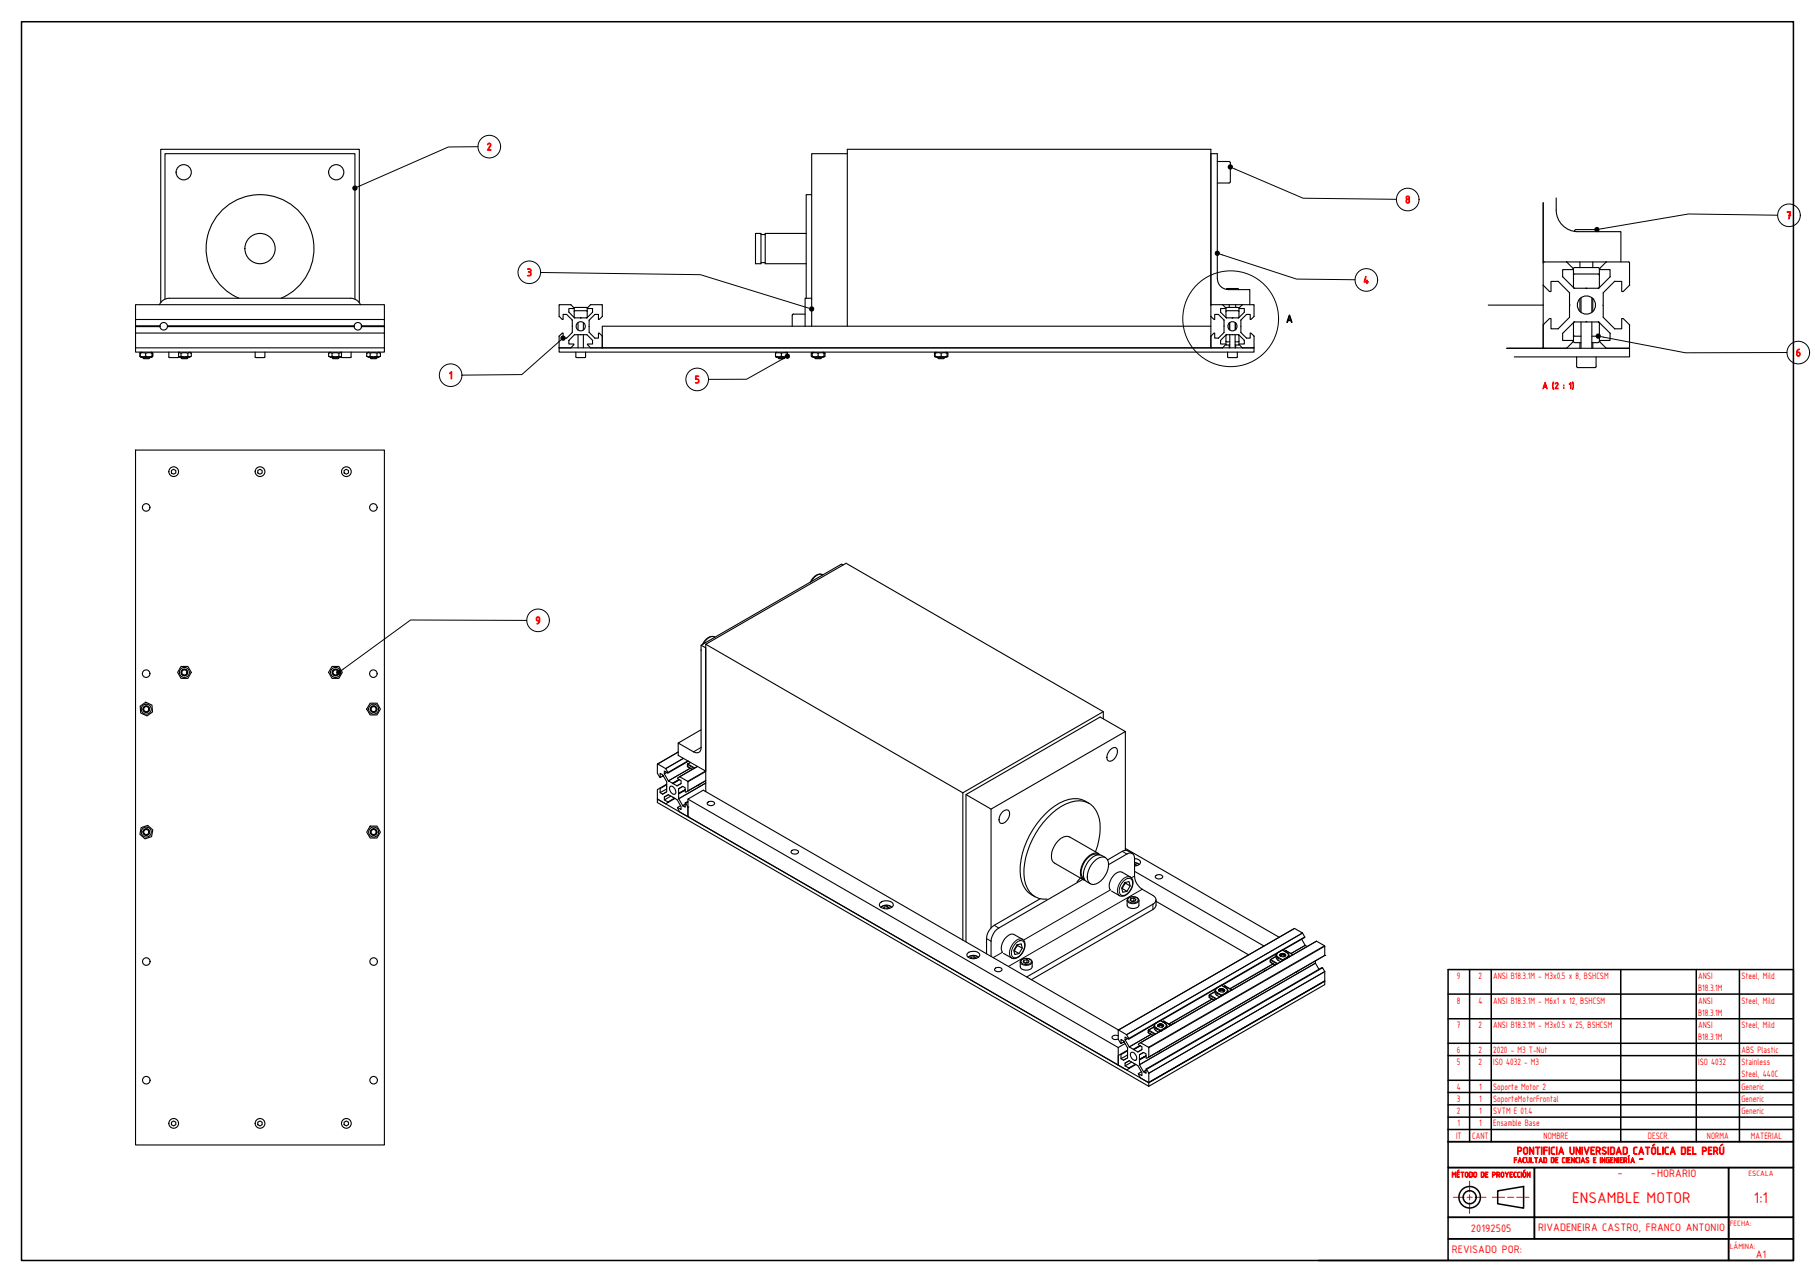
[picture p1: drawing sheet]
<svg xmlns="http://www.w3.org/2000/svg" width="841mm" height="594mm" viewBox="0 0 841 594" stroke-linecap="round" stroke-linejoin="round" font-family="sans-serif">
<!-- layer: Visible (ISO) -->
<g fill="none" stroke="#000" stroke-width=".51">
<path d="M393 71h-17v80M564 75h5h1v9l-6 1M376 90h-2v48M721 92v5a10 10 0 0 0 10 10M350 108h3v14h-3zM353 109h2M374 108h-19v14h19M730 107v-1h10l1 1M731 107h20v14M76 139v-68h88v68M111 138a25 25 0 0 1-10-38 25 25 0 0 1 39 0 25 25 0 0 1-10 38M353 122h2"/>
<path d="M376 138h-3v13M564 129v-58h-3v70h20v6M564 129a5 5 0 0 0 5 5M568 134h1h5M569 134h10v7M715 132h.1M715 132l3 3h1v-5h3l5 6M715 121v1M726 121l3 3v1h-5v3l5 6M727 136v11M729 127h1h11M729 127v6"/>
<path d="M729 134h1M729 134h12M732 121v3M732 138v6M733 138v7M735 134h.1M738 138v7M738 121v3M738 138v6M741 134h.1M741 133h.1M741 124h-12v3"/>
<path d="M741 124v9M744 121l-3 3v1h5v3M746 128l-5 6M748 130l-5 6v11M748 130h3v5h1l3-3v-11h-40v-27v47M748 130h.1M755 132h.1M63 141h115v7h-115zM63 154h115v7M63 148v3M63 154h.1M63 154v7"/>
<path d="M74 151h.1M74 151h-11v3M74 151h-11M74 151a1.7 1.7 0 0 0 2 2 1.7 1.7 0 0 0 2-2M74 140v-71h92v71M78 151a1.7 1.7 0 0 0-2-2 1.7 1.7 0 0 0-2 2M78 151h.1M78 151h86M164 151h.1M164 151a1.7 1.7 0 0 0 2 2 1.7 1.7 0 0 0 2-2M167 141a5 5 0 0 0-5-3h-84a5 5 0 0 0-4 3M167 151v1"/>
<path d="M168 151a1.7 1.7 0 0 0-2-2 1.7 1.7 0 0 0-2 2M168 151h.1M168 151h10v3M168 151h10M178 148v3M259 141h6l1 2h-2v2M259 141v6l2 1v-2h2M262 146h1M263 157h-2v-3l-2 2v5M263 157h-1M263 146l2 2M264 145h.1"/>
<path d="M264 158v1h2l-1 2h-6M264 158h.1M264 145l2 2M265 148h.1M265 148v6M265 154l-2 3M265 154h.1M266 143v4M266 144h6M266 147h.1M266 155l-2 3M266 147h6"/>
<path d="M266 155h.1M266 155h6M266 142h6M266 143h.1M268 150v3M268 155v6M269 147h.1M270 150v3M270 155v6M272 143v1M272 147h.1M272 155h.1"/>
<path d="M272 155l3 3M272 144v3M273 154h.1M273 148v6M273 148h.1M273 154l3 3M274 141l-2 2h3v2M274 141h5M274 141h.1M275 158h.1M275 158v1h-3l2 2M275 145l-3 2"/>
<path d="M275 145h.1M276 157h.1M276 146l-3 2M276 146h.1M276 146h1v2l2-1M279 141h.1M279 156h.1M279 147h.1M279 151h282v10h-282zM279 156l-2-2v3h-1M279 141v6M279 156v5"/>
<path d="M373 146h-6v5M393 151v-82h168v82M561 141h.1M564 146h1M565 157h-2v-3l-2 2v5M565 146h-2v2l-2-1M565 157h-1M565 146l2 2M566 158v1h2l-1 2h-6M566 145l2 2M566 145h.1M566 158h.1"/>
<path d="M566 141l2 2h-2v2M567 148h.1M567 154h.1M567 148v6M567 154l-2 3M568 143v4M568 155v5M568 144h6M568 147h.1M568 158h2M568 160h2M568 155h.1"/>
<path d="M568 155l-2 3M568 147h6M568 142h6M568 143h.1M570 141v1M570 150v3M570 160v1M570 155v6M571 147h.1M572 150v3M572 155v6M573 141v1"/>
<path d="M573 150v3M573 160v1M574 143h.1M574 147h.1M574 155h.1M574 155h-6M574 155l3 3M574 158h-2M574 160h-2M574 143v4M574 155v5M575 154h.1"/>
<path d="M575 148v6M575 154l3 3M575 148h.1M576 141l-2 2h3v2M577 158h.1M577 145h.1M577 158v1h-3l2 2M577 145l-3 2M578 146l-3 2M578 157h.1M578 146h.1M578 146h1v2l2-1"/>
<path d="M581 156h.1M581 147h.1M581 156v5h-5M581 156l-2-2v3h-1M690 141h25M715 141v20h-17h57v4h-53M727 147l-5 5h-3v-4h-1l-3 2v11M729 155l4 1M729 155v4h4M729 149v6M729 149l-5 5v4h5l-3 3h-10M729 149h12"/>
<path d="M730 149h-1M732 159v2M733 149v12M738 149v12M738 159v2M741 149h.1M741 149l5 6M741 149v1M741 155l-3 1M741 158l-3 1M741 150v8M743 147l5 5"/>
<path d="M748 152h.1M755 151v10h-11l-3-3h5v-3M755 151l-3-3h-1v4h-3M63 161h115v2h-115zM65 165h.1M65 164v1M65 163l6 1M65 165h6M65 163v2M66 163h-1M66 166h1h2M66 166h3"/>
<path d="M68 164v1M70 163h1M70 164v1M71 165h.1M71 163h.1M71 163v1M71 164v1h-6M71 164v1M78 163v3M78 166h4M83 165l-1 1M83 163v3h5l1-1v-1"/>
<path d="M83 163l6 1M84 164v1M84 166h3M87 164v1M88 163l1 1M89 165h-6M118 163v3M118 166h4M123 165l-1 1M123 163v2M152 165h6M152 165l1 1 5-1"/>
<path d="M152 164v1M153 163l-1 1M154 164v1M154 166h3M157 164v1M158 163l-6 1M158 163v2M158 165v1M158 166h4M163 163l-1 3M170 165h6M170 164h6"/>
<path d="M170 165l1 1h4l1-1M170 164v1M171 163l-1 1M172 164v1M172 166h2h1M172 166h3M175 164v1M175 163l1 1M176 164v1M259 161h322v2h-322zM267 163v3M267 166h4"/>
<path d="M271 163v3M274 161h.1M274 161h5M279 161h.1M359 165h6M359 164h3M360 163h-1l1 3 5-1v-2h-1M361 166h2h1M361 166h3M362 164h3M362 164v1M376 165h6"/>
<path d="M376 164h3M376 163v2l1 1 5-1M376 163v2M377 163h-1M378 166h2h1M378 166h3M379 164h3M379 164v1M381 163h1M382 165h.1M382 163v2M382 163v1"/>
<path d="M382 164h.1M382 164v1M433 164v1M433 163v1h6M433 165h6M433 165h.1M433 163v2M434 163h-1M435 166h2h1M435 166h3M436 164v1M438 163h1"/>
<path d="M439 163v2M439 163v1M439 165h.1M569 163v3M569 166h4M573 163v3M576 161h.1M731 165v5M731 170h8M740 165v5h-1M63 209h115v322h-115zM79 218l1-1 1 1v1l-1 1-1-1z"/>
<path d="M119 218l1-1 1 1v1l-1 1-1-1zM159 218l1-1 1 1v1l-1 1-1-1zM381 266a4 4 0 0 0-5 4M391 262l-1-1-65 38v47a2.1 2.1 0 0 1-1 3 2.1 2.1 0 0 1-3-1l-7-4 11-6M325 299l2 1v57l-13-7v-6M327 299v68M331 295a4 4 0 0 0-5 4M84 309h3l2 3-2 2h-3l-2-2zM154 309h3l2 3-2 2h-3l-2-2zM325 301h.1M65 327l3-2 2 2 1 3-3 2-3-2zM172 326h3l1 3-1 2h-3l-2-2z"/>
<path d="M511 333v-3l-119-69-65 38 119 68v69M511 330l-65 37M521 339v55M307 360h-1v-2l1 1a7 7 0 0 1 2 6v2l-2 1-1-1M308 359l2 3 2 1 3-2M308 359h.1M308 356l-3-2v4l1 2M308 356h.1M309 358l-1-1v2M314 348l-9 6M315 360l4 2v5l8-5M319 355l2 2"/>
<path d="M319 353l-10 5-1-2M319 353l-10 5M320 353l-1 1v1M323 355l-9 6 2 1v1l-2 1-2-1 3-2M515 347a1.8 1.8 0 0 1 3 0 4 4 0 0 1-5 5v-2zM305 370l3 2h1M305 370l227 132M305 370v2l227 131v-1l82-47M306 365v2l3-1M309 363l-4 3v4M309 364l-3 1M311 364a2.3 2.3 0 0 1 2 2 2.3 2.3 0 0 1 0 2l-2-1-1-2z"/>
<path d="M311 369l-3 2v-2l2-1 2 1a7 7 0 0 1 4 5v1l-2-1M312 363h.1M313 370l-4 2-1-1M313 370l-4 2M315 361l-3 2M316 373h.1M317 366l-3 2v2l2 3M317 366l-3 2v-2l2-2 1 1v2h2M317 372v2l-1-1M318 372l1 2v4l-4-2-1-2 1-1M319 370v8l199 116v-9l-199-115 7-4 192 111M319 371l-2 1h2"/>
<path d="M324 363l-1 1M327 367h.1M328 372l2-1 1 1a1.6 1.6 0 0 1-2 1 1.6 1.6 0 0 1-1-1zM448 368v68M459 375l62-36-11-7-62 36 11 7v55M465 376a1.7 1.7 0 0 1 2-1 1.7 1.7 0 0 1 1 3l-2 2-2 2a3 3 0 0 1 1-6zM505 372a13 13 0 0 0-16 2 38 38 0 0 0-16 32 11 11 0 0 0 7 10M65 384l3-2 3 3-1 3-3 1-2-2zM172 383h3l1 3-1 2h-3l-2-2zM367 394h1h2a1.6 1.6 0 0 1-2 2 1.6 1.6 0 0 1-1-2zM507 399l1-1a3 3 0 0 1 4-1 3 3 0 0 1 2 4 9 9 0 0 1-8 9 6 6 0 0 1 0-9zM508 395a22 22 0 0 0-1-21 11 11 0 0 0-15 0 38 38 0 0 0-17 34 10 10 0 0 0 10 9"/>
<path d="M509 396a7 7 0 0 0-8 7v3l1 1M509 396l-13-8a7 7 0 0 0-8 5l-1 3a4 4 0 0 0 2 4l13 8M510 396a4 4 0 0 0-7 2 7 7 0 0 0-1 10h1M512 397a6 6 0 0 0-9 3 6 6 0 0 0 2 10M521 393l72 41M525 396l-2-2h-2l-8 4M526 398h1l1 1v1l-2 1M526 400l2 1M526 398v8l1 3a14 14 0 0 0 7 6 2.1 2.1 0 0 1 2 2 2.1 2.1 0 0 1-2 2l-58 34M526 398a2.2 2.2 0 0 0-1-3 2.2 2.2 0 0 0-3 1l-8 5M408 419a4 4 0 0 1 6 0 4 4 0 0 1-7 0zM482 416l-22 13-3 5v8"/>
<path d="M501 407l-2 2M502 408l-40 23-3 4v8M514 412a6 6 0 0 1 6-8l4 2a6 6 0 0 1 0 6 6 6 0 0 1-5 3l-4-2M520 412l2 1M521 409h2l1 2-2 2h-2v-2zM521 409l3 2M522 409l-2 3M524 416h1l1 1v1h-1l-1-1zM524 416v1M525 417l-1 1M525 416l1 2M526 400l1 1"/>
<path d="M526 404l60 34M535 406l2-1 1 1a1.6 1.6 0 0 1-1 1 1.6 1.6 0 0 1-2-1zM536 417l-1 3-1 1-56 33M536 418l43 25M408 420a4 4 0 0 1 5 0M410 420v1M411 420l1 1M411 420h-1l-1 1M411 420v1M471 438l2-1 1 2-2 3h-2v-2zM471 438l3 1M472 438l-2 3"/>
<path d="M600 430h.1M600 430l-82 47M600 430l4 2M603 435l2 3 1 1M604 432h.1M604 432l1 2M448 442a4 4 0 0 1 6 1 3 3 0 0 1-6-1zM449 444a4 4 0 0 1 4 0M450 444h.1M451 443l1 1M451 443l-1 1M451 443v1"/>
<path d="M461 449h3a1.6 1.6 0 0 1-1 1 1.6 1.6 0 0 1-2-1zM465 441a6 6 0 0 1 4-8l5 2a6 6 0 0 1 0 6 6 6 0 0 1-5 3l-4-2M470 441l2 1M474 445h2h1v1h-2h-1zM474 445v1M476 446h-1M476 445v1M563 459l-3 2v1M563 458l-25 15M565 459a1.5 1.5 0 0 1 2 0 1.4 1.4 0 0 0-2 0h1h1M566 459h.1M566 458l1 1-1 1-1-1"/>
<path d="M566 457l2 1 1 2M566 457l-2 1a2.2 2.2 0 0 0 0 3l1 1M567 459h.1M567 459a1.5 1.5 0 0 0-2 0 1.1 1.1 0 0 1 1-1 1.1 1.1 0 0 1 1 2M568 457l3 2M568 457h-1M587 450h-1M591 443l-2 2v1l2 1M592 442l-26 15M593 443l1-1 2 1-2-1-1 1M593 443a1.2 1.2 0 0 1 1-1 1.2 1.2 0 0 1 1 1M593 443a1.6 1.6 0 0 1 3 0"/>
<path d="M593 443h1h1M593 443h1zM593 443h2M594 442h1M594 440l-2 1a2.2 2.2 0 0 0 0 4l1 1M594 440h.1M594 442l2 1h-1M595 443h.1M595 441h1l3 1M597 444v-2l-3-2 11-6-82 47-1-2-4-2M601 450l-1 1M610 445v1l1 3"/>
<path d="M613 448l-82 47v2h-1l-2-4M614 455v1l-82 47M614 455l-82 47M614 455v-5l-1-2-82 47M614 455h.1M518 480h-2l-1 1 1 1 2-1M518 477v5l1 2M532 477v2l2 1M535 476l-3 2M535 475l-12 7-2-1v1l2 3 2 1 3-2M536 475l2 1M536 475h.1"/>
<path d="M537 476v-1zM537 475h1l1 1zM537 476l1-1 1 1M537 475h1M538 473l-2 1a2.2 2.2 0 0 0 0 4h1M538 474l1 1v1M538 473l2 2 1 1M538 475l1 1M539 473l4 2M539 475a1.5 1.5 0 0 0-3 0 1.2 1.2 0 0 1 2-1 1.2 1.2 0 0 1 1 2h-1M539 476h-1M544 474l-1 1"/>
<path d="M560 462l3 2M519 489v2l3-2M521 483l-2 1v-2h2a6 6 0 0 1 2 6l-1 2-1 1h-2M521 484l-3 1M522 487l-4 2v4l4 3 1-1M522 487l-3 2M523 481v1M524 488a2.3 2.3 0 0 1 2 1 2.3 2.3 0 0 1 0 2h-1l-1-2zM524 492l-3 2v-1l2-1 2 1a6 6 0 0 1 4 4v1l-2-1M525 486h.1M525 486l3-1-3 1 2 1 2-1v-1l-2-1 83-48 4 2v5l-82 47M526 493l-3 2-2-1"/>
<path d="M526 493l-3 2M528 493h.1M528 483l4 2v5M529 497h-2l1 3 4 2M531 489l-3 2v2M531 496l1 1v5M532 490h-1v-2h-1l-2 1v2l3-2-3 2M538 487h-1M79 520l1-1 1 1v1l-1 1-1-1zM119 520l1-1 1 1v1l-1 1-1-1zM159 520l1-1 1 1v1l-1 1-1-1z"/>
<circle cx="85" cy="80" r="4"/>
<circle cx="156" cy="80" r="4"/>
<circle cx="120" cy="115" r="7"/>
<circle cx="269" cy="151" r="2.1"/>
<circle cx="571" cy="151" r="2.1"/>
<circle cx="735" cy="141" r="4"/>
<circle cx="80" cy="219" r="2.3"/>
<circle cx="120" cy="219" r="2.3"/>
<circle cx="160" cy="219" r="2.3"/>
<circle cx="68" cy="235" r="1.7"/>
<circle cx="173" cy="235" r="1.7"/>
<circle cx="68" cy="312" r="1.7"/>
<circle cx="85" cy="312" r="1.5"/>
<circle cx="85" cy="312" r="1.2"/>
<circle cx="85" cy="312" r="2.3"/>
<circle cx="155" cy="312" r="1.5"/>
<circle cx="155" cy="312" r="1.2"/>
<circle cx="155" cy="312" r="2.3"/>
<circle cx="173" cy="312" r="1.7"/>
<circle cx="68" cy="329" r="2.3"/>
<circle cx="68" cy="329" r="1.5"/>
<circle cx="68" cy="329" r="1.2"/>
<circle cx="173" cy="329" r="1.5"/>
<circle cx="173" cy="329" r="1.2"/>
<circle cx="173" cy="329" r="2.3"/>
<circle cx="68" cy="386" r="2.3"/>
<circle cx="68" cy="386" r="1.5"/>
<circle cx="68" cy="386" r="1.2"/>
<circle cx="173" cy="386" r="1.5"/>
<circle cx="173" cy="386" r="2.3"/>
<circle cx="173" cy="386" r="1.2"/>
<circle cx="525" cy="418" r="2.9"/>
<circle cx="68" cy="446" r="1.7"/>
<circle cx="173" cy="446" r="1.7"/>
<circle cx="476" cy="447" r="3"/>
<circle cx="68" cy="501" r="1.7"/>
<circle cx="173" cy="501" r="1.7"/>
<circle cx="80" cy="521" r="2.3"/>
<circle cx="120" cy="521" r="2.3"/>
<circle cx="160" cy="521" r="2.3"/>
</g>
<g fill="#000">
<circle cx="65" cy="165" r=".3"/>
<circle cx="65" cy="163" r=".3"/>
<circle cx="319" cy="378" r=".3"/>
<circle cx="565" cy="459" r=".3"/>
<circle cx="567" cy="459" r=".3"/>
<circle cx="593" cy="443" r=".3"/>
<circle cx="595" cy="443" r=".3"/>
<circle cx="614" cy="443" r=".3"/>
<circle cx="537" cy="475" r=".3"/>
<circle cx="537" cy="476" r=".3"/>
<circle cx="539" cy="475" r=".3"/>
</g>
<!-- layer: Visible Narrow (ISO) -->
<g fill="none" stroke="#000" stroke-width=".46">
<path d="M381 266a5 5 0 0 0-5 4M331 295a5 5 0 0 0-5 3M309 358l-1 1M314 349l-9 5M317 351l-9 5 9-5M319 354v1M319 355h.1M319 355l2 2M320 356l-10 6M320 353l-1 1M322 356l-3-2 3 2M323 355l-8 5"/>
<path d="M325 346l-4 2M327 357l-8 5M327 358l-8 4M309 367l-2 1M310 368l-2 1M316 363l-2 1M316 364l-2 2M317 373h-1M327 363l-13 7M327 362l-8 4M520 394l2 2M526 400l2 1"/>
<path d="M514 412l-40 24M521 408a2.2 2.2 0 0 1 3-1 2.2 2.2 0 0 1 1 3 4 4 0 0 1-6 4v-3zM522 417a3 3 0 0 0 6 0M523 416a2.5 2.5 0 0 1 2-1 2.5 2.5 0 0 1 2 2 2.5 2.5 0 0 1-2 2 2.5 2.5 0 0 1-2-3zM524 406a6 6 0 0 0-5 9M526 406l-2 1M529 412l-62 36M534 419v2M408 421l2-1h2l1 1M457 435l2 1M461 429l2 1M471 437a2.4 2.4 0 0 1 3-1 2.4 2.4 0 0 1 0 4l-1 2a2.4 2.4 0 0 1-3 2 2.4 2.4 0 0 1-1-4z"/>
<path d="M474 435a6 6 0 0 0-5 9M600 430l-82 47M604 432l-82 47M605 438l-7 4 7-4M610 436l-81 47M614 438l-82 47M614 439l-82 47M449 444l2-1 2 1M465 441l-5 3M473 446a3 3 0 0 0 5 0M473 445a2.5 2.5 0 0 1 3-1 2.5 2.5 0 0 1 2 2 2.5 2.5 0 0 1-3 1 2.5 2.5 0 0 1-2-2zM563 460l-3 1"/>
<path d="M563 459l1 1M564 458l2-1 2 1v2l1-1M564 460h.1M564 458l-1 1 1 1M564 460l2 1 2-1M566 457h.1M567 457h.1M568 457h.1M568 457l3 2M570 458l20-11-20 11M589 445v1M589 446l2 1"/>
<path d="M589 445l3 2M591 443l-2 2M591 443l1 1M592 444l2 1M592 444v1M592 444h.1M592 441v1v2M592 444l2 1 2-1M594 440h.1M594 445h.1M594 440l2 1M594 440l-2 1"/>
<path d="M596 441h-1M596 441h.1M596 441l3 1M596 441l1 1-1 2 1-1M596 444l-2 1M596 444h.1M610 446l-82 47M614 443l-82 47M614 450l-82 47 82-47M614 455l-82 47M532 477v1M532 479h.1"/>
<path d="M532 479l2 1M533 479l-10 6M535 476l-3 1M535 475l1 2M535 479l-3-2 3 2M536 477l2 1M536 477v1M536 476v1M536 474l-1 1 1 1M536 476l2 1 2-1M538 473h.1M538 478h.1"/>
<path d="M538 473l2 1M538 473l-2 1M539 473v1M539 473l3 2M540 474v1v2l1-2M540 477l-2 1M560 461v1M560 461l4 2M560 461l3 2M560 462l3 1M562 463l-20 12M564 460l2 1"/>
<path d="M564 460v1M566 461h.1M566 461v1M568 460l-2 1M522 490l-1 1M522 481l-1 1M523 481l-2 1M523 492l-2 1M529 486l-2 1M530 497l1-1-1 1M530 488l-2 1"/>
</g>
<g fill="#000">
<circle cx="319" cy="374" r=".2"/>
<circle cx="538" cy="478" r=".2"/>
<circle cx="540" cy="477" r=".2"/>
</g>
<!-- layer: Border (ISO) -->
<g fill="none" stroke="#000" stroke-width=".7">
<path d="M10 10h821v574h-821zM681 449v80M691 449v80M751 449v80M786 449v80M806 449v80M671 461h160M671 472h160M671 483h160M671 489h160M671 501h160M671 506h160"/>
<path d="M671 512h160M671 518h160M671 523h160v-74h-160v80M671 529h160v12h-160zM831 523v6h-160M671 541h40v23h-40zM694 552l12-2v10l-12-2zM711 541h90v23h-90zM801 541h30v23h-30zM671 574h130v10h-130zM671 564h40v10h-40zM711 564h90v10h30v-10h-30v10h-90z"/>
<path d="M801 574h30v10h-30zM611 584h60"/>
<circle cx="681" cy="555" r="5"/>
<circle cx="681" cy="555" r="3"/>
</g>
<!-- layer: Detail Boundary (ISO) -->
<circle cx="570" cy="148" r="22" fill="none" stroke="#000" stroke-width=".46"/>
<!-- layer: Border (ISO) -->
<path d="M673 555h5M680 555h2M681 547v5M681 554v2M681 557v5M684 555h5M692 555h5M699 555h2M703 555h5" fill="none" stroke="#f00" stroke-width=".46"/>
<!-- layer: Symbol (ISO) -->
<g fill="none" stroke="#000" stroke-width=".46">
<path d="M221 68h-13l-42 19M571 78l33 14h43M824 100l-42-1-41 7M565 118l36 11 27 1M251 126l74 1 50 16M260 158l-18 16h-28M742 156l39 7h47M364 166l-18 10h-18M244 287h-54l-32 24"/>
<circle cx="227" cy="68" r="5"/>
<circle cx="652" cy="92" r="5"/>
<circle cx="829" cy="100" r="5"/>
<circle cx="245" cy="126" r="5"/>
<circle cx="633" cy="130" r="5"/>
<circle cx="209" cy="174" r="5"/>
<circle cx="323" cy="176" r="5"/>
<circle cx="833" cy="163" r="5"/>
<circle cx="249" cy="287" r="5"/>
</g>
<g fill="#000">
<circle cx="570" cy="77" r="1.3"/>
<circle cx="164" cy="87" r="1.3"/>
<circle cx="564" cy="117" r="1.3"/>
<circle cx="740" cy="106" r="1.2"/>
<circle cx="261" cy="157" r="1.2"/>
<circle cx="376" cy="143" r="1.2"/>
<circle cx="741" cy="156" r="1.3"/>
<circle cx="365" cy="165" r="1.2"/>
<circle cx="157" cy="312" r="1.3"/>
</g>
<g font-size="7.7" fill="#f00">
<text x="729" y="557">ENSAMBLE MOTOR</text>
<text x="813" y="557">1:1</text>
</g>
<g font-size="5.4" fill="#f00">
<text x="750" y="545">-</text>
<text x="765" y="545">-HORARIO</text>
<text x="682" y="571">20192505</text>
<text x="713" y="570">RIVADENEIRA CASTRO, FRANCO ANTONIO</text>
<text x="673" y="581">REVISADO POR:</text>
<text x="814" y="583">A1</text>
</g>
<g font-size="5.3" fill="#f00">
<text x="225" y="70">2</text>
<text x="651" y="94">8</text>
<text x="828" y="102">7</text>
<text x="244" y="128">3</text>
<text x="632" y="131">4</text>
<text x="832" y="165">6</text>
<text x="208" y="176">1</text>
<text x="322" y="178">5</text>
<text x="248" y="289">9</text>
<text x="703" y="535">PONTIFICIA UNIVERSIDAD CATÓLICA DEL PERÚ</text>
<text x="759" y="538">-</text>
</g>
<text font-size="5.3" x="596" y="149">A</text>
<g font-size="4.6" fill="#f00">
<text x="715" y="180">A (2 : 1)</text>
<text x="675" y="454">9</text>
<text x="685" y="454">2</text>
<text x="692" y="454">ANSI B18.3.1M - M3x0.5 x 8, BSHCSM</text>
<text x="787" y="454">ANSI</text>
<text x="807" y="454">Steel, Mild</text>
<text x="787" y="459">B18.3.1M</text>
<text x="675" y="465">8</text>
<text x="685" y="465">4</text>
<text x="692" y="465">ANSI B18.3.1M - M6x1 x 12, BSHCSM</text>
<text x="787" y="465">ANSI</text>
<text x="807" y="465">Steel, Mild</text>
<text x="787" y="471">B18.3.1M</text>
<text x="675" y="476">7</text>
<text x="685" y="476">2</text>
<text x="692" y="476">ANSI B18.3.1M - M3x0.5 x 25, BSHCSM</text>
<text x="787" y="476">ANSI</text>
<text x="807" y="476">Steel, Mild</text>
<text x="787" y="482">B18.3.1M</text>
<text x="675" y="488">6</text>
<text x="685" y="488">2</text>
<text x="692" y="488">2020 - M3 T-Nut</text>
<text x="807" y="488">ABS Plastic</text>
<text x="675" y="494">5</text>
<text x="685" y="494">2</text>
<text x="692" y="494">ISO 4032 - M3</text>
<text x="787" y="494">ISO 4032</text>
<text x="807" y="494">Stainless</text>
<text x="807" y="499">Steel, 440C</text>
<text x="675" y="505">4</text>
<text x="685" y="505">1</text>
<text x="692" y="505">Soporte Motor 2</text>
<text x="807" y="505">Generic</text>
<text x="675" y="511">3</text>
<text x="685" y="511">1</text>
<text x="692" y="511">SoporteMotorFrontal</text>
<text x="807" y="511">Generic</text>
<text x="675" y="516">2</text>
<text x="685" y="516">1</text>
<text x="692" y="516">SVTM E 01.4</text>
<text x="807" y="516">Generic</text>
<text x="675" y="528">IT</text>
<text x="675" y="522">1</text>
<text x="682" y="528">CANT</text>
<text x="685" y="522">1</text>
<text x="692" y="522">Ensamble Base</text>
<text x="715" y="528">NOMBRE</text>
<text x="764" y="528">DESCR.</text>
<text x="791" y="528">NORMA</text>
<text x="811" y="528">MATERIAL</text>
</g>
<g font-size="3.9" fill="#f00">
<text x="810" y="545">ESCALA</text>
<text x="801" y="568">FECHA:</text>
<text x="801" y="579">LÁMINA:</text>
</g>
<g font-size="3.8" fill="#f00">
<text x="701" y="539">FACULTAD DE CIENCIAS E INGENIERÍA</text>
<text x="673" y="546">MÉTODO DE PROYECCIÓN</text>
</g>
</svg>
